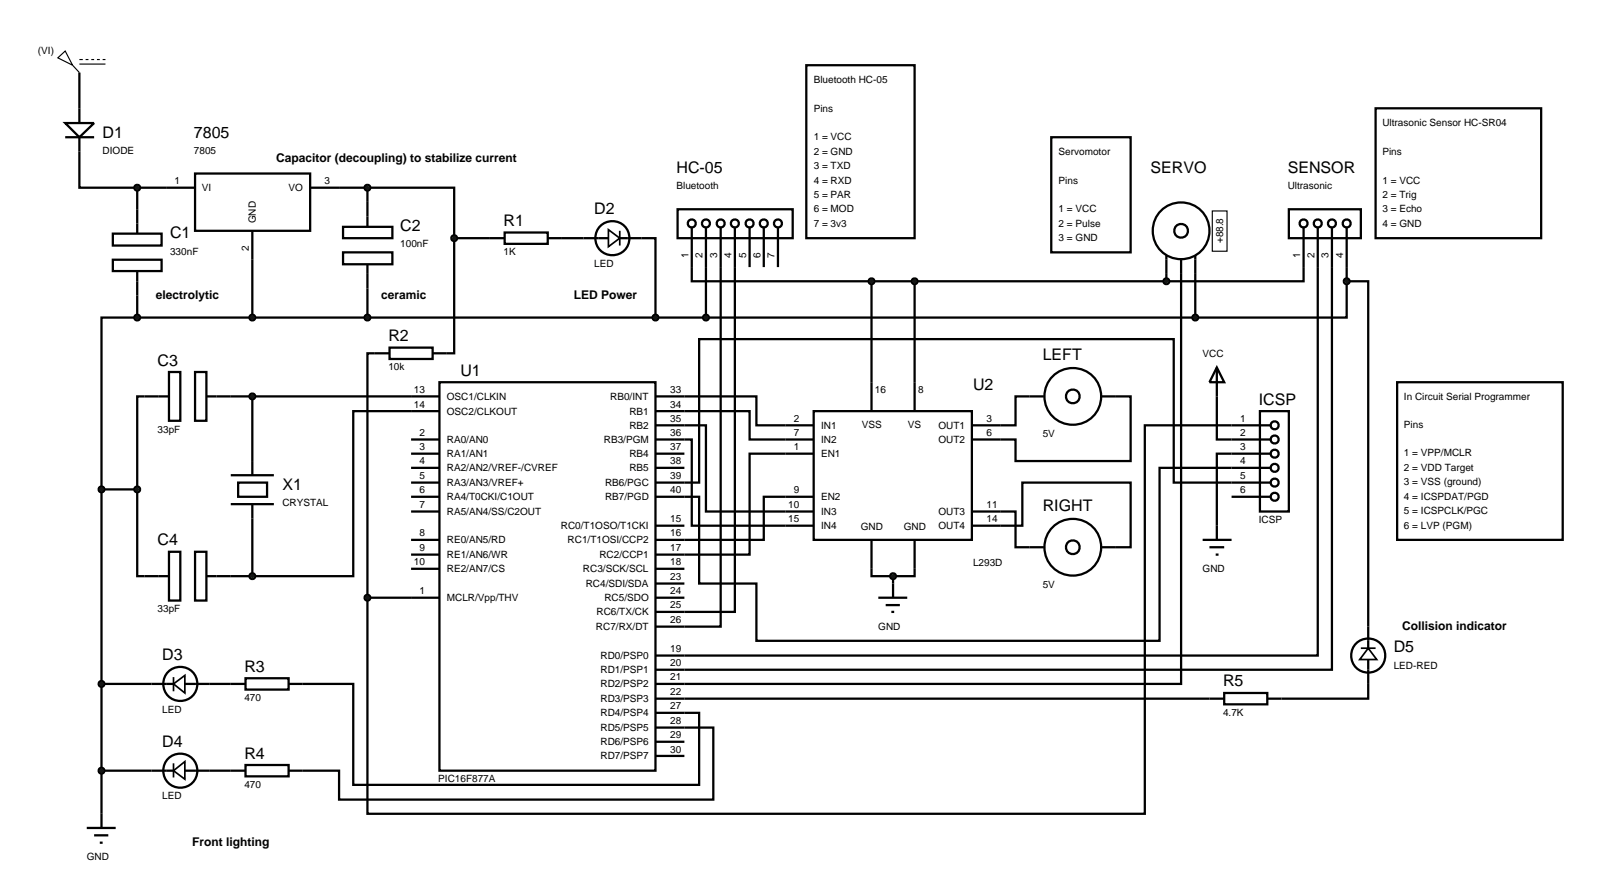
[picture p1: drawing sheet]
<svg xmlns="http://www.w3.org/2000/svg" width="282mm" height="155mm" viewBox="0 0 282 155" stroke-linecap="round" stroke-linejoin="round" font-family="sans-serif">
<g fill="none" stroke="#000" stroke-width=".4">
<path d="M14 12.8v6.3M14 26.7v6.4h10.2M24.2 33.1v3.8M24.2 33.1h5.1M59.8 33.1h5M64.8 33.1h15.3v8.9M64.8 33.1v2.5M24.2 56h-6.3v30.3M24.2 56h186.6M24.2 52.1v3.9M44.5 45.8v10.2M64.8 50.9v5.1"/>
<path d="M80.1 42v20.3h-1.3M80.1 42h6.3M99.1 42h3.8M113.1 42h2.5v14M122 47.1v2.5h31.7M124.5 47.1v8.9M127.1 47.1v63.4h-11.5M129.6 47.1v60.8h-14M153.7 49.6v17.8M153.7 49.6h52M161.3 49.6v17.8M205.7 48.3v1.3"/>
<path d="M208.3 48.3v72.3h-92.7M210.8 48.3v7.7M229.9 47.1v2.5h-24.2M232.4 47.1v68.5h-116.8M234.9 47.1v71h-119.3M237.5 49.6v6.4h-26.7M237.5 49.6h3.8v60.9M237.5 47.1v2.5M29.8 65.6h2v8.6h-2zM29.8 69.9h-5.6v16.4M34.4 65.6h2v8.6h-2zM36.4 69.9h41.1"/>
<path d="M44.5 69.9v13.9M66.1 62.3h-1.3v43.1M72.5 77.5h5M77.5 67.4h38.1v68.5h-38.1zM77.5 72.5h-15.2v29.1h-17.8M115.6 69.9h17.8v5.1h5.1M115.6 72.5h16.6v5h6.3M115.6 75h8.9v15.2h14M115.6 77.5h6.4v15.2h16.5M181.6 69.9h-2.5v5.1h-2.6M196.8 69.9h2.6v11.4h-20.3v-3.8h-2.6M214.6 69.9v7.6h2.6"/>
<path d="M217.2 75h-15.3v68.5h-137.1v-38.1M17.9 86.3h6.3M17.9 86.3v57.2M24.2 86.3v15.3h5.6M29.8 97.3h2v8.6h-2zM34.4 97.3h2v8.6h-2zM40.7 88.9h7.6M40.7 83.8h7.6M42 85.1h5.1v2.5h-5.1zM44.5 88.9v12.7M72.5 80h5M72.5 82.5h5"/>
<path d="M72.5 87.6h5M72.5 90.2h5M72.5 95.2h5M72.5 97.8h5M72.5 85.1h5M115.6 85.1h7.7v-25.3h83.7v25.3h10.2M115.6 80h5.1M115.6 82.5h5.1M115.6 92.7h5.1M138.5 80h-6.3v17.8h-16.6M138.5 87.6h-3.8v7.6h-19.1M176.5 90.2h2.6v6.3h2.5"/>
<path d="M176.5 92.7h3.8v-7.6h19.1v11.4h-2.6M217.2 82.5h-12.7v30.5h-71.1v-10.1h-10.1v-15.3h-7.7M217.2 80h-2.6v12.7M36.4 101.6h8.1M64.8 105.4h12.7M72.5 100.3h5M115.6 105.4h5.1M115.6 100.3h5.1M115.6 102.9h5.1M153.7 100.3v1.3h3.8M157.5 101.6v1.3M161.3 100.3v1.3h-3.8"/>
<path d="M17.9 135.9h8.8M17.9 120.6h8.8M36.9 135.9h3.8M36.9 120.6h3.8M53.4 120.6h8.9v17.8h61v-12.7h-7.7M115.6 128.3h10.2v12.7h-66v-5.1h-6.4M115.6 123.2h97.7M115.6 133.3h5.1M115.6 130.8h5.1M241.3 120.6v2.6h-15.3"/>
</g>
<g fill="#004000" stroke="#000" stroke-width=".4">
<path d="M44.2 69.5l.3-.1-.5 .5zM44.5 69.4l.4 .2 .1 .3zM44.5 70.4l.5-.5-.2 .4zM44 69.9l.5 .5-.3-.1z"/>
<path d="M44.1 101.3l.4-.2-.5 .5zM44.5 101.1l.4 .2 .1 .3zM44.5 102.1l.5-.5-.2 .4zM44 101.6l.5 .5-.3-.1z"/>
</g>
<g fill="#004000">
<path d="M44 69.9l.5-.5 .5 .5-.5 .5z"/>
<path d="M44 101.6l.5-.5 .5 .5-.5 .5z"/>
</g>
<path d="M15.3 146h5.1M16.6 147.3h2.5M17.6 148.6h.5M17.9 143.5v2.5" fill="none" stroke="#000" stroke-width=".4"/>
<path d="M23.8 86l.4-.2-.5 .5zM24.2 85.8l.4 .2 .1 .3zM24.2 86.8l.5-.5-.2 .4zM23.7 86.3l.5 .5-.4-.2z" fill="#004000" stroke="#000" stroke-width=".4"/>
<path d="M23.7 86.3l.5-.5 .5 .5-.5 .5z" fill="#004000"/>
<path d="M29.3 33.1h5.1M34.4 30.6h20.3v10.1h-20.3zM54.7 33.1h5.1M44.5 40.7v5.1" fill="none" stroke="#000" stroke-width=".4"/>
<path d="M10.2 10.2l1.3-1.2 1.3 2.5zM12.8 11.5l1.2 1.3M14 10.5h.6M14 11.3h4.6M15.1 10.5h.5M16.1 10.5h.5M17.1 10.5h.5M18.1 10.5h.5" fill="none" stroke="#000" stroke-width=".2"/>
<path d="M17.5 86l.4-.2-.5 .5zM17.9 85.8l.4 .2 .1 .3zM18.4 86.3l-.2 .4-.3 .1zM17.4 86.3l.5 .5-.3-.1z" fill="#004000" stroke="#000" stroke-width=".4"/>
<path d="M17.4 86.3l.5-.5 .5 .5-.5 .5z" fill="#004000"/>
<g fill="none" stroke="#000" stroke-width=".4">
<path d="M119.5 36.9h20.3v5.1h-20.3zM227.3 36.9h12.7v5.1h-12.7zM122 40.2v6.9M124.5 40.2v6.9M127.1 40.2v6.9M129.6 40.2v6.9M132.2 40.2v6.9M134.7 40.2v6.9M137.2 40.2v6.9M205.7 45v3.3M208.3 45.8v2.5M210.8 45v3.3"/>
<path d="M229.9 40.2v6.9M232.4 40.2v6.9M234.9 40.2v6.9M237.5 40.2v6.9M181.6 69.9h2.5M194.3 69.9h2.5M181.6 96.5h2.5M194.3 96.5h2.5"/>
<circle cx="122" cy="39.4" r=".7"/>
<circle cx="124.5" cy="39.4" r=".7"/>
<circle cx="127.1" cy="39.4" r=".7"/>
<circle cx="129.6" cy="39.4" r=".7"/>
<circle cx="132.2" cy="39.4" r=".7"/>
<circle cx="134.7" cy="39.4" r=".7"/>
<circle cx="137.2" cy="39.4" r=".7"/>
<circle cx="229.9" cy="39.4" r=".7"/>
<circle cx="232.4" cy="39.4" r=".7"/>
<circle cx="234.9" cy="39.4" r=".7"/>
<circle cx="237.5" cy="39.4" r=".7"/>
<circle cx="208.3" cy="40.7" r="1.21"/>
<circle cx="208.3" cy="40.7" r="5"/>
<circle cx="189.2" cy="69.9" r="1.21"/>
<circle cx="189.2" cy="69.9" r="5"/>
<circle cx="189.2" cy="96.5" r="1.21"/>
<circle cx="189.2" cy="96.5" r="5"/>
</g>
<path d="M213.8 37.2h2.6v7.1h-2.6z" fill="none" stroke="#000" stroke-width=".2"/>
<g fill="#004000" stroke="#000" stroke-width=".4">
<path d="M205.3 49.3l.4-.2-.5 .5zM205.7 49.1l.4 .2 .1 .3zM206.2 49.6l-.1 .3-.4 .2zM205.2 49.6l.5 .5-.4-.2z"/>
<path d="M210.4 55.7l.4-.2-.5 .5zM210.8 55.5l.3 .1 .2 .4zM210.8 56.5l.5-.5-.2 .4zM210.3 56l.5 .5-.4-.2z"/>
</g>
<g fill="#004000">
<path d="M205.2 49.6l.5-.5 .5 .5-.5 .5z"/>
<path d="M210.3 56l.5-.5 .5 .5-.5 .5z"/>
</g>
<g fill="none" stroke="#000" stroke-width=".4">
<path d="M142.2 11.5h19.1v30.5h-19.1zM242.6 19.1h29.2v22.9h-29.2zM185.4 24.2h14v20.3h-14zM138.5 75h5M138.5 77.5h5M143.5 72.5h27.9v22.7h-27.9zM153.7 67.4v5.1M161.3 67.4v5.1M171.4 75h5.1M171.4 77.5h5.1M138.5 90.2h5M138.5 92.7h5"/>
<path d="M138.5 80h5M138.5 87.6h5M153.7 95.2v5.1M161.3 95.2v5.1M171.4 90.2h5.1M171.4 92.7h5.1"/>
</g>
<g fill="#004000" stroke="#000" stroke-width=".4">
<path d="M124.2 55.6l.3-.1-.5 .5zM124.5 55.5l.3 .1 .2 .4zM124.5 56.5l.5-.5-.2 .4zM124 56l.5 .5-.4-.2z"/>
<path d="M153.4 49.2l.3-.1-.5 .5zM153.7 49.1l.3 .1 .2 .4zM154.2 49.6l-.1 .3-.4 .2zM153.2 49.6l.5 .5-.4-.2z"/>
<path d="M161 49.2l.3-.1-.5 .5zM161.3 49.1l.3 .1 .2 .4zM161.8 49.6l-.1 .3-.4 .2zM160.8 49.6l.5 .5-.4-.2z"/>
</g>
<g fill="#004000">
<path d="M124 56l.5-.5 .5 .5-.5 .5z"/>
<path d="M153.7 49.1l.5 .5-.5 .5-.5-.5z"/>
<path d="M160.8 49.6l.5-.5 .5 .5-.5 .5z"/>
</g>
<path d="M154.9 105.4h5.1M156.2 106.7h2.5M157.2 107.9h.5M157.5 102.9v2.5" fill="none" stroke="#000" stroke-width=".4"/>
<path d="M157.1 101.3l.4-.2-.5 .5zM157.5 101.1l.3 .1 .2 .4zM158 101.6l-.2 .4-.3 .1zM157 101.6l.5 .5-.3-.1z" fill="#004000" stroke="#000" stroke-width=".4"/>
<path d="M157 101.6l.5-.5 .5 .5-.5 .5z" fill="#004000"/>
<g fill="none" stroke="#000" stroke-width=".4">
<path d="M64.8 35.6v4.4M60.5 40h8.7v2h-8.7zM60.5 44.5h8.7v2.1h-8.7zM64.8 46.6v4.3M86.4 42h2.6M89 41h7.6v2h-7.6zM96.6 42h2.5M102.9 42h4.4M109.3 42h3.8M66.1 62.3h2.6M68.7 61.3h7.6v2h-7.6zM76.3 62.3h2.5"/>
<path d="M241.3 110.5v3.8M241.3 116.3v4.3"/>
<circle cx="108" cy="42" r="3"/>
<circle cx="241.3" cy="115.6" r="3"/>
</g>
<path d="M107.3 40.5l2 1.5-2 1.5zM109.3 40.7v2.6M240 114.3h2.6M241.3 114.3l1.5 2h-3z" fill="none" stroke="#000" stroke-width=".3"/>
<path d="M237.1 49.3l.4-.2-.5 .5zM237.5 49.1l.3 .1 .2 .4zM238 49.6l-.1 .3-.4 .2zM237 49.6l.5 .5-.4-.2z" fill="#004000" stroke="#000" stroke-width=".4"/>
<path d="M237 49.6l.5-.5 .5 .5-.5 .5z" fill="#004000"/>
<path d="M24.2 36.9v4.3M19.9 41.2h8.6v2.1h-8.6zM19.9 45.8h8.6v2h-8.6zM24.2 47.8v4.3M213.3 123.2h2.6M215.9 122.2h7.6v2h-7.6zM223.5 123.2h2.5" fill="none" stroke="#000" stroke-width=".4"/>
<g fill="#004000" stroke="#000" stroke-width=".4">
<path d="M23.8 55.7l.4-.2-.5 .5zM24.2 55.5l.3 .1 .2 .4zM24.2 56.5l.5-.5-.2 .4zM23.7 56l.5 .5-.4-.2z"/>
<path d="M64.4 55.7l.4-.2-.5 .5zM64.8 55.5l.4 .2 .1 .3zM64.8 56.5l.5-.5-.1 .3zM64.3 56l.5 .5-.4-.2z"/>
<path d="M64.5 32.7l.3-.1-.5 .5zM64.8 32.6l.4 .2 .1 .3zM64.8 33.6l.5-.5-.1 .3zM64.3 33.1l.5 .5-.4-.2z"/>
<path d="M44.1 55.7l.4-.2-.5 .5zM44.5 55.5l.4 .2 .1 .3zM44.5 56.5l.5-.5-.1 .3zM44 56l.5 .5-.3-.1z"/>
<path d="M115.2 55.7l.4-.2-.5 .5zM115.6 55.5l.4 .2 .1 .3zM116.1 56l-.1 .3-.4 .2zM115.1 56l.5 .5-.4-.2z"/>
<path d="M79.7 41.7l.4-.2-.5 .5zM80.1 41.5l.3 .1 .2 .4zM80.1 42.5l.5-.5-.2 .4zM79.6 42l.5 .5-.4-.2z"/>
</g>
<g fill="#004000">
<path d="M23.7 56l.5-.5 .5 .5-.5 .5z"/>
<path d="M64.3 56l.5-.5 .5 .5-.5 .5z"/>
<path d="M64.8 32.6l.5 .5-.5 .5-.5-.5z"/>
<path d="M44 56l.5-.5 .5 .5-.5 .5z"/>
<path d="M115.1 56l.5-.5 .5 .5-.5 .5z"/>
<path d="M80.1 41.5l.5 .5-.5 .5-.5-.5z"/>
</g>
<path d="M14 19.1v2.6M11.5 21.7h5.1l-2.6 2.5zM11.5 24.2h5.1M14 24.2v2.5" fill="none" stroke="#000" stroke-width=".4"/>
<path d="M23.9 32.7l.3-.1-.5 .5zM24.2 32.6l.4 .2 .1 .3zM24.2 33.6l.5-.5-.2 .4zM23.7 33.1l.5 .5-.4-.2z" fill="#004000" stroke="#000" stroke-width=".4"/>
<path d="M24.2 32.6l.5 .5-.5 .5-.5-.5z" fill="#004000"/>
<g fill="none" stroke="#000" stroke-width=".4">
<path d="M217.2 75h6.8M217.2 77.5h6.8M222.2 72.5h5.1v17.7h-5.1zM217.2 80h6.8M217.2 82.5h6.8M217.2 85.1h6.8M217.2 87.6h6.8"/>
<circle cx="224.8" cy="77.5" r=".7"/>
<circle cx="224.8" cy="75" r=".7"/>
<circle cx="224.8" cy="82.5" r=".7"/>
<circle cx="224.8" cy="87.6" r=".7"/>
<circle cx="224.8" cy="80" r=".7"/>
<circle cx="224.8" cy="85.1" r=".7"/>
</g>
<path d="M64.5 105l.3-.1-.5 .5zM64.8 104.9l.4 .2 .1 .3zM65.3 105.4l-.2 .4-.3 .1zM64.3 105.4l.5 .5-.4-.2z" fill="#004000" stroke="#000" stroke-width=".4"/>
<path d="M64.8 104.9l.5 .5-.5 .5-.5-.5z" fill="#004000"/>
<g fill="none" stroke="#000" stroke-width=".4">
<path d="M214.6 64.8l1.3 2.6h-2.6zM214.6 64.8v5.1M246.4 67.4h29.2v27.8h-29.2zM212.1 95.2h5.1M213.3 96.5h2.6M214.4 97.8h.5M214.6 92.7v2.5M43.3 119.6h7.6v2h-7.6zM26.7 135.9h3.9M26.7 120.6h3.9M32.6 135.9h4.3M32.6 120.6h4.3"/>
<path d="M40.7 135.9h2.6M40.7 120.6h2.6M43.3 134.9h7.6v2h-7.6zM50.9 135.9h2.5M50.9 120.6h2.5"/>
<circle cx="31.8" cy="120.6" r="3"/>
<circle cx="31.8" cy="135.9" r="3"/>
</g>
<path d="M30.6 119.4v2.5M30.6 135.9l2-1.6v3.1zM30.6 120.6l2-1.5v3.1zM30.6 134.6v2.5" fill="none" stroke="#000" stroke-width=".3"/>
<g fill="#004000" stroke="#000" stroke-width=".4">
<path d="M17.6 135.5l.3-.1-.5 .5zM17.9 135.4l.3 .1 .2 .4zM18.4 135.9l-.2 .4-.3 .1zM17.4 135.9l.5 .5-.4-.2z"/>
<path d="M17.6 120.2l.3-.1-.5 .5zM17.9 120.1l.3 .1 .2 .4zM18.4 120.6l-.2 .4-.3 .1zM17.4 120.6l.5 .5-.4-.2z"/>
</g>
<g fill="#004000">
<path d="M17.4 135.9l.5-.5 .5 .5-.5 .5z"/>
<path d="M17.4 120.6l.5-.5 .5 .5-.5 .5z"/>
</g>
<g font-size="2.8">
<text x="18.1" y="24.3">D1</text>
<text x="34.2" y="24.3">7805</text>
<text x="119.3" y="30.6">HC-05</text>
<text x="202.9" y="30.6">SERVO</text>
<text x="227.1" y="30.6">SENSOR</text>
<text x="30" y="42">C1</text>
<text x="70.6" y="40.8">C2</text>
<text x="88.8" y="39.9">R1</text>
<text x="104.8" y="37.8">D2</text>
<text x="27.8" y="64.5">C3</text>
<text x="68.5" y="60.2">R2</text>
<text x="183.9" y="63.6">LEFT</text>
<text x="81.2" y="66.3">U1</text>
<text x="171.6" y="68.8">U2</text>
<text x="222" y="71.4">ICSP</text>
<text x="49.8" y="86.4">X1</text>
<text x="183.9" y="90.2">RIGHT</text>
<text x="27.8" y="96.2">C4</text>
<text x="28.6" y="116.5">D3</text>
<text x="43.1" y="118.5">R3</text>
<text x="245.8" y="115.1">D5</text>
<text x="215.7" y="121.1">R5</text>
<text x="28.6" y="131.7">D4</text>
<text x="43.1" y="133.8">R4</text>
</g>
<g font-size="2.1">
<text x="48.7" y="28.6">Capacitor (decoupling) to stabilize current</text>
<text x="27.5" y="52.7">electrolytic</text>
<text x="67.2" y="52.7">ceramic</text>
<text x="101.2" y="52.7">LED Power</text>
<text x="247.3" y="111.1">Collision indicator</text>
<text x="33.9" y="149.2">Front lighting</text>
</g>
<g font-size="1.8">
<text x="6.7" y="9.6">(VI)</text>
<text x="143.5" y="14.6">Bluetooth HC-05</text>
<text x="143.5" y="19.7">Pins</text>
<text x="243.8" y="22.2">Ultrasonic Sensor HC-SR04</text>
<text x="18.1" y="27.1">DIODE</text>
<text x="34.2" y="27.1">7805</text>
<text x="143.5" y="24.7">1 = VCC</text>
<text x="143.5" y="27.3">2 = GND</text>
<text x="143.5" y="29.8">3 = TXD</text>
<text x="186.7" y="27.3">Servomotor</text>
<text x="243.8" y="27.3">Pins</text>
<text x="30.8" y="32.5">1</text>
<text x="35.6" y="33.7">VI</text>
<text x="50.9" y="33.7">VO</text>
<text x="57.2" y="32.5">3</text>
<text x="119.3" y="33.4">Bluetooth</text>
<text x="143.5" y="32.4">4 = RXD</text>
<text x="143.5" y="34.9">5 = PAR</text>
<text x="186.7" y="32.4">Pins</text>
<text x="227.1" y="33.4">Ultrasonic</text>
<text x="243.8" y="32.4">1 = VCC</text>
<text x="243.8" y="34.9">2 = Trig</text>
<text x="45.1" y="39.4" transform="rotate(-90 45.1 39.4)">GND</text>
<text x="143.5" y="37.4">6 = MOD</text>
<text x="143.5" y="40">7 = 3v3</text>
<text x="186.7" y="37.4">1 = VCC</text>
<text x="186.7" y="40">2 = Pulse</text>
<text x="243.8" y="37.4">3 = Echo</text>
<text x="243.8" y="40">4 = GND</text>
<text x="30" y="44.9">330nF</text>
<text x="43.9" y="44.3" transform="rotate(-90 43.9 44.3)">2</text>
<text x="70.6" y="43.6">100nF</text>
<text x="88.8" y="45">1K</text>
<text x="104.8" y="47">LED</text>
<text x="121.4" y="45.5" transform="rotate(-90 121.4 45.5)">1</text>
<text x="123.9" y="45.5" transform="rotate(-90 123.9 45.5)">2</text>
<text x="126.5" y="45.5" transform="rotate(-90 126.5 45.5)">3</text>
<text x="129" y="45.5" transform="rotate(-90 129 45.5)">4</text>
<text x="131.6" y="45.5" transform="rotate(-90 131.6 45.5)">5</text>
<text x="134.1" y="45.5" transform="rotate(-90 134.1 45.5)">6</text>
<text x="136.6" y="45.5" transform="rotate(-90 136.6 45.5)">7</text>
<text x="186.7" y="42.5">3 = GND</text>
<text x="215.7" y="42.9" transform="rotate(-90 215.7 42.9)">+88.8</text>
<text x="229.3" y="45.5" transform="rotate(-90 229.3 45.5)">1</text>
<text x="231.8" y="45.5" transform="rotate(-90 231.8 45.5)">2</text>
<text x="234.3" y="45.5" transform="rotate(-90 234.3 45.5)">3</text>
<text x="236.9" y="45.5" transform="rotate(-90 236.9 45.5)">4</text>
<text x="68.5" y="65.3">10k</text>
<text x="212.1" y="62.9">VCC</text>
<text x="73" y="69.3">13</text>
<text x="73" y="71.9">14</text>
<text x="78.8" y="70.5">OSC1/CLKIN</text>
<text x="107.6" y="70.5">RB0/INT</text>
<text x="118.2" y="71.9">34</text>
<text x="118.2" y="69.3">33</text>
<text x="154.3" y="69.3">16</text>
<text x="161.9" y="69.3">8</text>
<text x="247.6" y="70.5">In Circuit Serial Programmer</text>
<text x="27.8" y="76.3">33pF</text>
<text x="74" y="76.9">2</text>
<text x="78.8" y="73.1">OSC2/CLKOUT</text>
<text x="111" y="75.6">RB2</text>
<text x="111" y="73.1">RB1</text>
<text x="118.2" y="76.9">36</text>
<text x="118.2" y="74.4">35</text>
<text x="140" y="74.4">2</text>
<text x="140" y="76.9">7</text>
<text x="144.8" y="75.6">IN1</text>
<text x="152" y="75.5">VSS</text>
<text x="160.1" y="75.5">VS</text>
<text x="165.5" y="75.6">OUT1</text>
<text x="174" y="74.4">3</text>
<text x="174" y="76.9">6</text>
<text x="183.9" y="77.1">5V</text>
<text x="218.7" y="74.4">1</text>
<text x="218.7" y="76.9">2</text>
<text x="247.6" y="75.5">Pins</text>
<text x="74" y="79.4">3</text>
<text x="74" y="81.9">4</text>
<text x="78.8" y="78.1">RA0/AN0</text>
<text x="78.8" y="80.6">RA1/AN1</text>
<text x="78.8" y="83.1">RA2/AN2/VREF-/CVREF</text>
<text x="106.5" y="78.1">RB3/PGM</text>
<text x="111" y="83.1">RB5</text>
<text x="111" y="80.6">RB4</text>
<text x="118.2" y="81.9">38</text>
<text x="118.2" y="79.4">37</text>
<text x="140" y="79.4">1</text>
<text x="144.8" y="78.1">IN2</text>
<text x="144.8" y="80.6">EN1</text>
<text x="165.5" y="78.1">OUT2</text>
<text x="218.7" y="79.4">3</text>
<text x="218.7" y="81.9">4</text>
<text x="247.6" y="80.5">1 = VPP/MCLR</text>
<text x="247.6" y="83.1">2 = VDD Target</text>
<text x="49.8" y="89.2">CRYSTAL</text>
<text x="74" y="87">6</text>
<text x="74" y="89.6">7</text>
<text x="74" y="84.5">5</text>
<text x="78.8" y="88.2">RA4/T0CKI/C1OUT</text>
<text x="78.8" y="85.7">RA3/AN3/VREF+</text>
<text x="106.7" y="88.2">RB7/PGD</text>
<text x="106.7" y="85.7">RB6/PGC</text>
<text x="118.2" y="87">40</text>
<text x="118.2" y="84.5">39</text>
<text x="139" y="89.6">10</text>
<text x="140" y="87">9</text>
<text x="144.8" y="88.2">EN2</text>
<text x="174" y="89.6">11</text>
<text x="218.7" y="84.5">5</text>
<text x="218.7" y="87">6</text>
<text x="247.6" y="85.6">3 = VSS (ground)</text>
<text x="247.6" y="88.1">4 = ICSPDAT/PGD</text>
<text x="74" y="94.6">8</text>
<text x="78.8" y="90.8">RA5/AN4/SS/C2OUT</text>
<text x="78.8" y="95.8">RE0/AN5/RD</text>
<text x="98.9" y="93.3">RC0/T1OSO/T1CKI</text>
<text x="100.1" y="95.8">RC1/T1OSI/CCP2</text>
<text x="118.2" y="94.6">16</text>
<text x="118.2" y="92.1">15</text>
<text x="139" y="92.1">15</text>
<text x="144.8" y="90.8">IN3</text>
<text x="144.8" y="93.3">IN4</text>
<text x="151.8" y="93.4">GND</text>
<text x="159.4" y="93.4">GND</text>
<text x="165.5" y="90.8">OUT3</text>
<text x="165.5" y="93.3">OUT4</text>
<text x="174" y="92.1">14</text>
<text x="222" y="92.2">ICSP</text>
<text x="247.6" y="90.7">5 = ICSPCLK/PGC</text>
<text x="247.6" y="93.2">6 = LVP (PGM)</text>
<text x="73" y="99.7">10</text>
<text x="74" y="97.2">9</text>
<text x="78.8" y="98.4">RE1/AN6/WR</text>
<text x="78.8" y="100.9">RE2/AN7/CS</text>
<text x="102.8" y="100.9">RC3/SCK/SCL</text>
<text x="105.7" y="98.4">RC2/CCP1</text>
<text x="118.2" y="97.2">17</text>
<text x="118.2" y="99.7">18</text>
<text x="171.6" y="99.8">L293D</text>
<text x="212.1" y="100.9">GND</text>
<text x="27.8" y="107.9">33pF</text>
<text x="74" y="104.8">1</text>
<text x="78.8" y="106">MCLR/Vpp/THV</text>
<text x="103.3" y="103.5">RC4/SDI/SDA</text>
<text x="106.6" y="106">RC5/SDO</text>
<text x="118.2" y="107.3">25</text>
<text x="118.2" y="104.8">24</text>
<text x="118.2" y="102.3">23</text>
<text x="183.9" y="103.7">5V</text>
<text x="105.1" y="111.1">RC7/RX/DT</text>
<text x="105.2" y="108.5">RC6/TX/CK</text>
<text x="118.2" y="109.9">26</text>
<text x="154.9" y="111.1">GND</text>
<text x="105.9" y="116.2">RD0/PSP0</text>
<text x="105.9" y="118.7">RD1/PSP1</text>
<text x="118.2" y="115">19</text>
<text x="118.2" y="117.5">20</text>
<text x="118.2" y="120">21</text>
<text x="245.8" y="117.9">LED-RED</text>
<text x="28.6" y="125.7">LED</text>
<text x="43.1" y="123.6">470</text>
<text x="105.9" y="123.8">RD3/PSP3</text>
<text x="105.9" y="121.2">RD2/PSP2</text>
<text x="118.2" y="125.1">27</text>
<text x="118.2" y="122.6">22</text>
<text x="105.9" y="131.4">RD6/PSP6</text>
<text x="105.9" y="128.9">RD5/PSP5</text>
<text x="105.9" y="126.3">RD4/PSP4</text>
<text x="118.2" y="130.2">29</text>
<text x="118.2" y="127.7">28</text>
<text x="215.7" y="126.2">4.7K</text>
<text x="77.3" y="137.9">PIC16F877A</text>
<text x="105.9" y="133.9">RD7/PSP7</text>
<text x="118.2" y="132.7">30</text>
<text x="28.6" y="140.9">LED</text>
<text x="43.1" y="138.9">470</text>
<text x="15.3" y="151.7">GND</text>
</g>
</svg>
